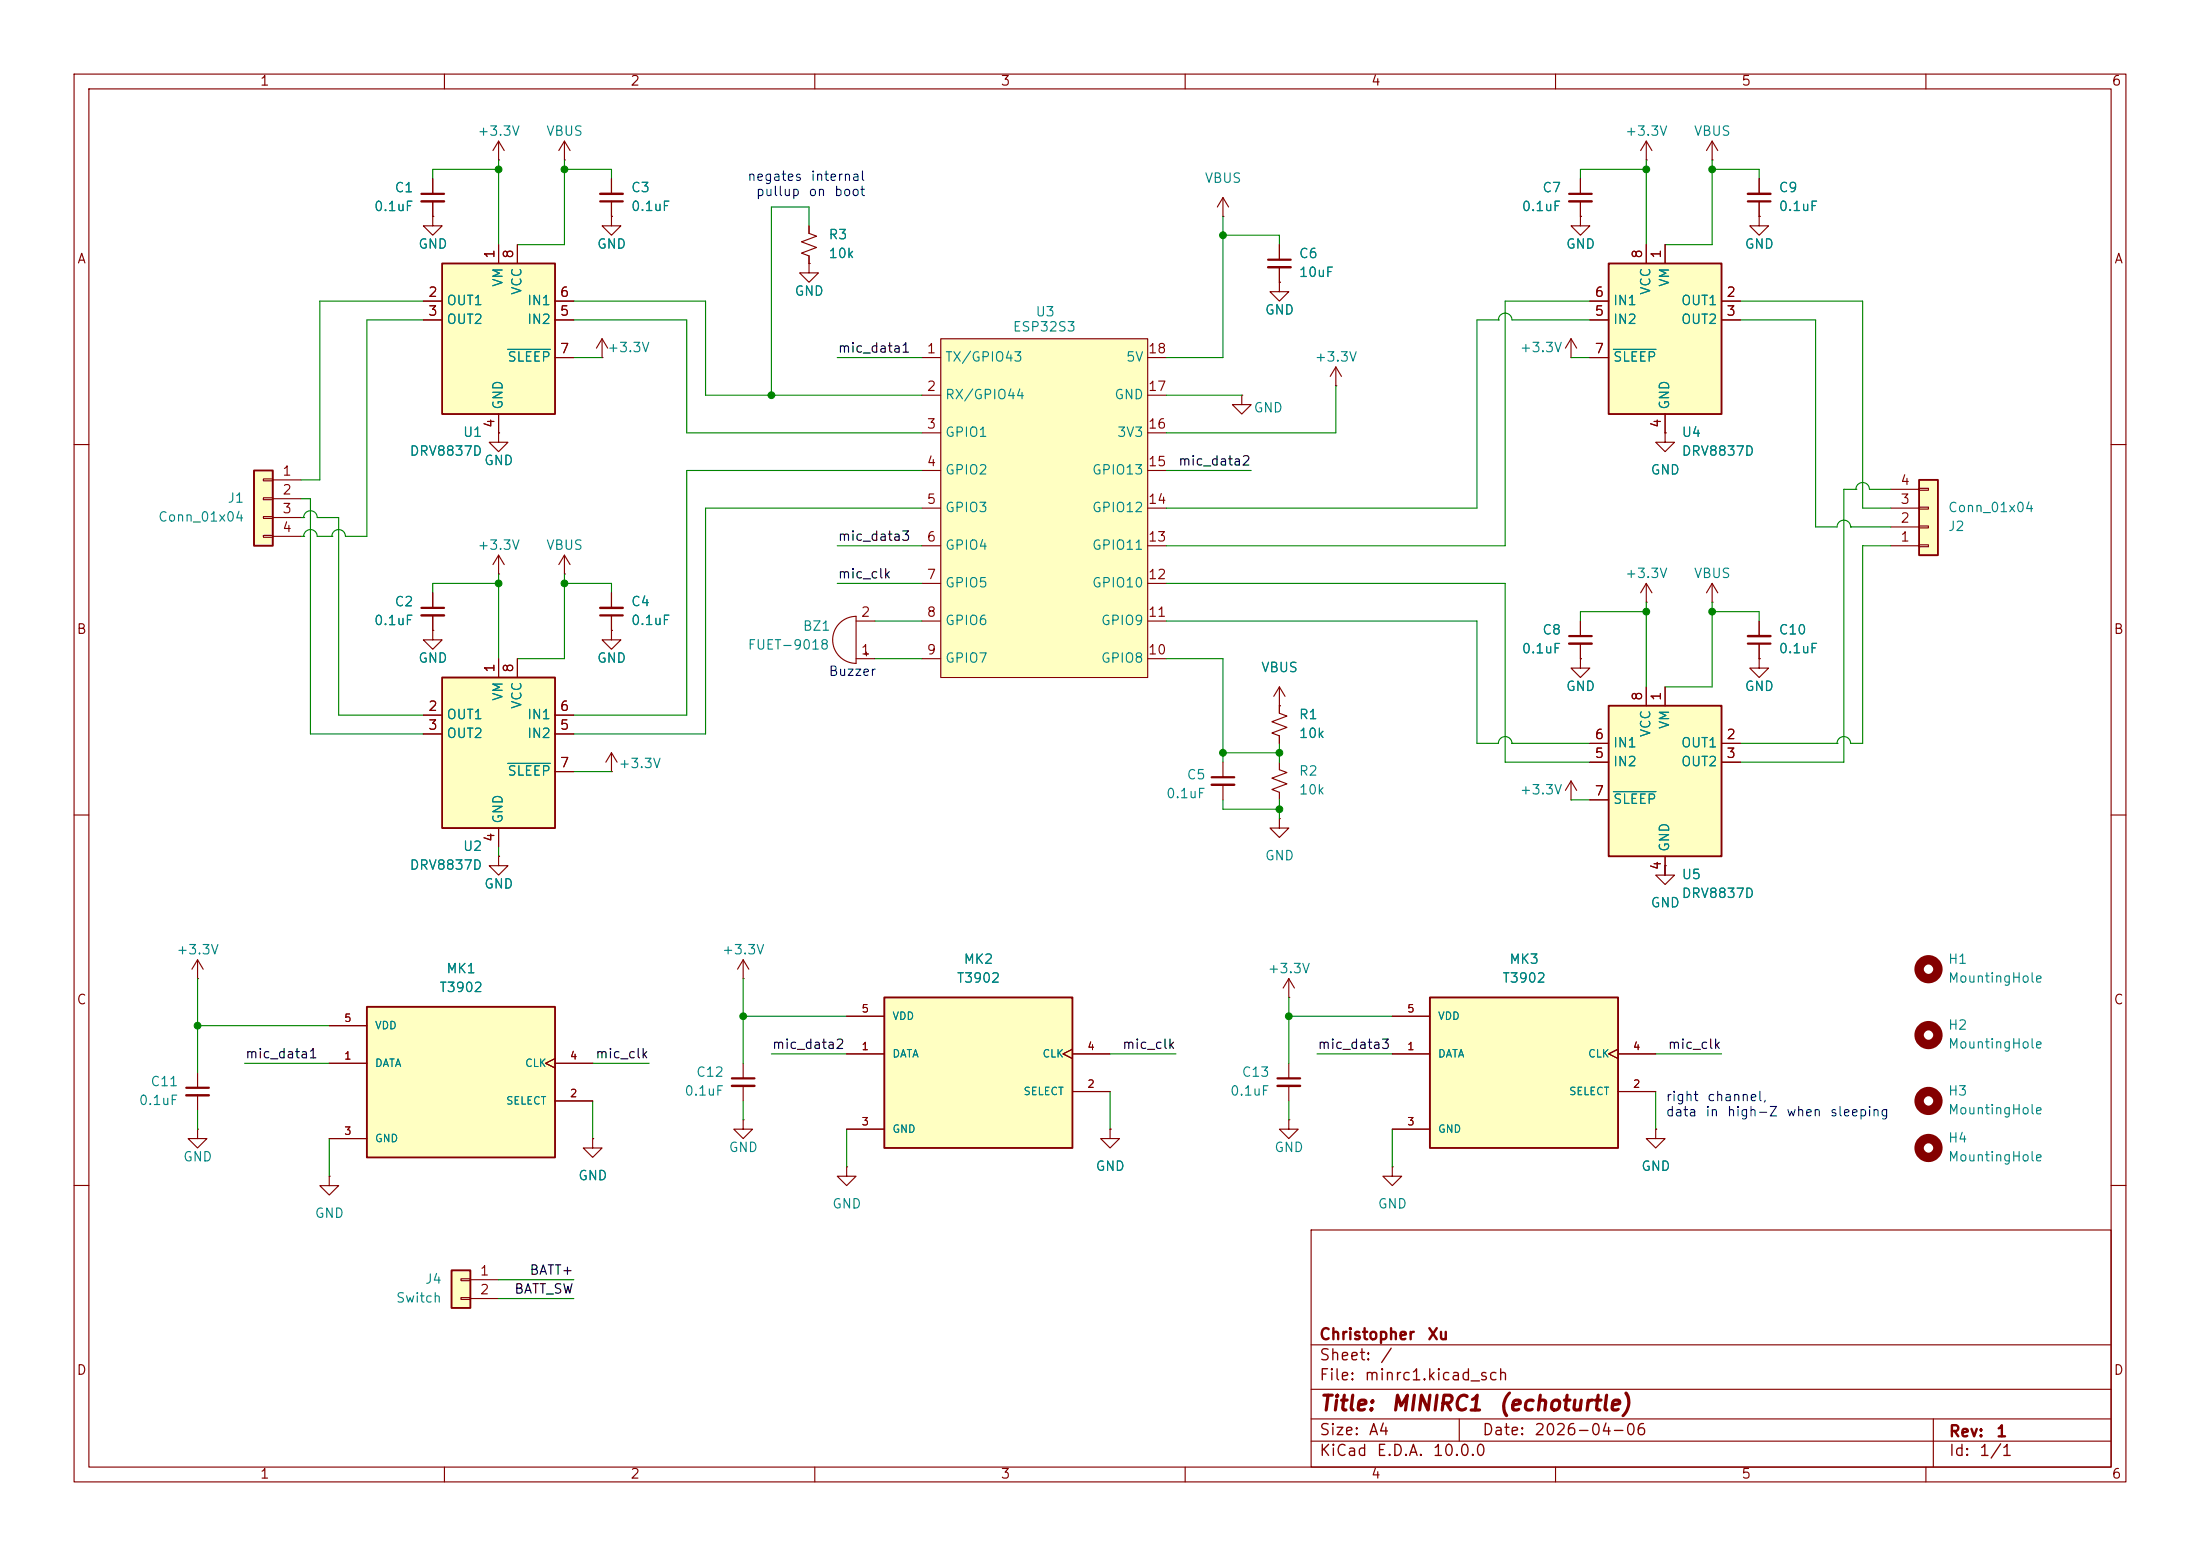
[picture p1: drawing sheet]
<svg xmlns="http://www.w3.org/2000/svg" width="297mm" height="210mm" viewBox="0 0 297 210" stroke-linecap="round" stroke-linejoin="round" font-family="sans-serif">
<g fill="none" stroke="#840000" stroke-width=".15">
<path d="M10 10h277v190h-277zM12 12h273v186h-273zM60 10v2M110 10v2M160 10v2M210 10v2M260 10v2M109.2 30.5v1l1 .4-2 .7 2 .8-2 .8 1 .3v1.1M213.4 29.2v1.3h1.2l-1.2 1.3-1.3-1.3h1.3M213.4 29.2h.1M213.4 24.1v2.1M213.4 27.2v2"/>
<path d="M10 60h2M67.3 77.5h.1M67.3 74.9l-.8 1.3M67.3 74.9l.8 1.3M67.3 74.9v2.6M76.2 77.5h.1M76.2 74.9l.8 1.3M76.2 74.9l-.8 1.3M76.2 74.9v2.6M285 60h2M82.5 85.1v1.3h1.3l-1.3 1.2-1.2-1.2h1.2M82.5 85.1h.1"/>
<path d="M82.5 80v2M82.5 83.1v2M113.3 84.1a3.2 3.2 0 0 1 2.3-.9v6.3a3.2 3.2 0 0 1-2.9-1.9 3.2 3.2 0 0 1 .6-3.5zM115.6 88.9h2.5M115.6 83.8h2.5M116.7 88.3h.5M117 88v.5M10 110h2M285 110h2M10 160h2M177 166h108v32h-108zM285 160h2"/>
<path d="M60 198v2M110 198v2M160 198v2M177 194.5h108M177 191.5h108M177 187.5h108M177 181.5h108M197 191.5v3M210 198v2M260 198v2M261 191.5v6.5"/>
</g>
<path d="M211.8 26.2h3.1M81 83.1h3.1" fill="none" stroke="#840000" stroke-width=".3"/>
<path d="M211.8 27.2h3.1M81 82h3.1" fill="none" stroke="#840000" stroke-width=".33"/>
<path d="M59.7 91.4h15.2v20.4h-15.2z" fill="#ffffc2"/>
<path d="M59.7 91.4h15.2v20.4h-15.2z" fill="none" stroke="#840000" stroke-width=".25"/>
<path d="M57.1 96.5h2.6M57.1 99.1h2.6M67.3 88.9v2.5M69.8 88.9v2.5M74.9 96.5h2.6M74.9 99.1h2.6M67.3 111.8v2.5M74.9 104.1h2.6M82.5 104.1h.1M82.5 101.6l-.7 1.3M82.5 101.6l.8 1.3M82.5 101.6v2.5" fill="none" stroke="#840000" stroke-width=".15"/>
<path d="M68.5 103h5.8" fill="none" stroke="#008484" stroke-width=".15"/>
<path d="M217.2 35.6h15.2v20.3h-15.2z" fill="#ffffc2"/>
<path d="M217.2 35.6h15.2v20.3h-15.2z" fill="none" stroke="#840000" stroke-width=".25"/>
<g fill="none" stroke="#840000" stroke-width=".15">
<path d="M82.5 29.2v1.3h1.3l-1.3 1.3-1.2-1.3h1.2M82.5 29.2h.1M82.5 24.1v2.1M82.5 27.2v2M172.7 38.1v1.3h1.3l-1.3 1.2-1.3-1.2h1.3M172.7 38.1h.1M172.7 33v2.1M172.7 36.1v2M222.2 33v2.6M224.8 33v2.6M237.5 29.2v1.3h1.3l-1.3 1.3-1.3-1.3h1.3M237.5 29.2h.1"/>
<path d="M237.5 24.1v2.1M237.5 27.2v2M67.3 58.4v1.3h1.3l-1.3 1.3-1.3-1.3h1.3M67.3 58.4h.1M167.6 53.3v1.3h1.3l-1.3 1.3-1.2-1.3h1.2M167.6 53.3h.1M180.3 52.1h.1M180.3 49.5l-.7 1.3M180.3 49.5l.8 1.3M180.3 49.5v2.6M214.6 40.6h2.6M214.6 43.2h2.6"/>
<path d="M214.6 48.3h2.6M224.8 55.9v2.5M232.4 40.6h2.5M232.4 43.2h2.5M58.4 85.1v1.3h1.3l-1.3 1.2-1.3-1.2h1.3M58.4 85.1h.1M58.4 80v2M58.4 83.1v2M67.3 115.6v1.2h1.3l-1.3 1.3-1.3-1.3h1.3M67.3 115.6h.1"/>
</g>
<path d="M217.8 47.2h5.8" fill="none" stroke="#008484" stroke-width=".15"/>
<path d="M81 27.2h3.1M171.2 35.1h3M236 27.2h3M56.9 82h3" fill="none" stroke="#840000" stroke-width=".3"/>
<path d="M81 26.2h3.1M171.2 36.1h3M236 26.2h3M56.9 83.1h3" fill="none" stroke="#840000" stroke-width=".33"/>
<path d="M59.7 35.6h15.2v20.3h-15.2z" fill="#ffffc2"/>
<path d="M59.7 35.6h15.2v20.3h-15.2z" fill="none" stroke="#840000" stroke-width=".25"/>
<g fill="none" stroke="#840000" stroke-width=".15">
<path d="M67.3 19.1v2.5M67.3 19.1l-.8 1.2M67.3 19.1l.8 1.2M76.2 19.1l.8 1.2M76.2 19.1l-.8 1.2M76.2 19.1v2.5M222.2 19.1l-.7 1.2M222.2 19.1l.8 1.2M222.2 19.1v2.5M231.1 19.1l.8 1.2M231.1 19.1l-.7 1.2M231.1 19.1v2.5"/>
<path d="M58.4 29.2v1.3h1.3l-1.3 1.3-1.3-1.3h1.3M58.4 29.2h.1M58.4 24.1v2.1M58.4 27.2v2M67.3 21.6h.1M67.3 33v2.6M69.8 33v2.6M76.2 21.6h.1M222.2 21.6h.1M231.1 21.6h.1M57.1 40.6h2.6M57.1 43.2h2.6"/>
<path d="M67.3 55.9v2.5M74.9 40.6h2.6M74.9 43.2h2.6M74.9 48.3h2.6M81.3 48.3h.1M81.3 45.7l-.8 1.3M81.3 45.7l.7 1.3M81.3 45.7v2.6M224.8 58.4v1.3h1.3l-1.3 1.3-1.3-1.3h1.3M224.8 58.4h.1M231.1 78.7v2.6M231.1 78.7l.8 1.3"/>
<path d="M231.1 78.7l-.7 1.3M231.1 81.3h.1M165.1 102.9v2M165.1 105.9v2.1M172.7 102.9v1l1 .4-2 .7 2 .8-2 .8 1 .3v1.1M174 143.5v2M174 146.6v2M223.5 152.4v1.3h1.3l-1.3 1.2-1.3-1.2h1.3M223.5 152.4h.1"/>
</g>
<path d="M68.5 47.2h5.8" fill="none" stroke="#008484" stroke-width=".15"/>
<path d="M56.9 26.2h3M163.6 104.9h3M172.5 145.5h3" fill="none" stroke="#840000" stroke-width=".3"/>
<path d="M56.9 27.2h3M163.6 105.9h3M172.5 146.6h3" fill="none" stroke="#840000" stroke-width=".33"/>
<g fill="none" stroke="#840000" stroke-width="1.3">
<circle cx="260.4" cy="130.8" r="1.27"/>
<circle cx="260.4" cy="139.7" r="1.27"/>
<circle cx="260.4" cy="148.6" r="1.27"/>
<circle cx="260.4" cy="154.9" r="1.27"/>
</g>
<path d="M259.1 64.8h2.5v10.1h-2.5z" fill="#ffffc2"/>
<path d="M259.1 64.8h2.5v10.1h-2.5z" fill="none" stroke="#840000" stroke-width=".25"/>
<path d="M255.3 73.7h3.8M255.3 71.1h3.8M255.3 68.6h3.8M255.3 66h3.8M259.1 73.5h1.2v.3h-1.2zM259.1 71h1.2v.2h-1.2zM259.1 68.5h1.2v.2h-1.2zM259.1 65.9h1.2v.3h-1.2zM224.8 116.8v1.3h1.3l-1.3 1.3-1.3-1.3h1.3M224.8 116.8h.1" fill="none" stroke="#840000" stroke-width=".15"/>
<path d="M193 134.6h25.4v20.3h-25.4z" fill="#ffffc2"/>
<path d="M193 134.6h25.4v20.3h-25.4z" fill="none" stroke="#840000" stroke-width=".25"/>
<g fill="none" stroke="#840000" stroke-width=".15">
<path d="M212.1 48.3h.1M212.1 45.7l-.8 1.3M212.1 45.7l.8 1.3M212.1 45.7v2.6M222.2 78.7l-.7 1.3M222.2 78.7l.8 1.3M222.2 78.7v2.6M222.2 81.3h.1M237.5 88.9v1.3h1.3l-1.3 1.2-1.3-1.2h1.3M237.5 88.9h.1M237.5 83.8v2.1M237.5 86.9v2"/>
<path d="M172.7 110.5v1.3h1.3l-1.3 1.2-1.3-1.2h1.3M172.7 110.5h.1M174 134.6h.1M174 132.1l-.8 1.3M174 132.1l.8 1.3M174 132.1v2.5M188 137.2h5M174 151.1v1.3h-1.3l1.3 1.3 1.3-1.3h-1.3M174 151.1h.1M188 157.5v1.3h1.2l-1.2 1.2-1.3-1.2h1.3M188 157.5h.1M188 142.2h5"/>
<path d="M188 152.4h5M218.4 141.6l-1.2 .6 1.2 .7M218.4 142.2h5.1M218.4 147.3h5.1"/>
</g>
<path d="M236 86.9h3" fill="none" stroke="#840000" stroke-width=".3"/>
<path d="M236 85.9h3" fill="none" stroke="#840000" stroke-width=".33"/>
<path d="M217.2 95.3h15.2v20.3h-15.2z" fill="#ffffc2"/>
<path d="M217.2 95.3h15.2v20.3h-15.2z" fill="none" stroke="#840000" stroke-width=".25"/>
<g fill="none" stroke="#840000" stroke-width=".15">
<path d="M213.4 88.9v1.3h1.2l-1.2 1.2-1.3-1.2h1.3M213.4 88.9h.1M213.4 83.8v2.1M213.4 86.9v2M222.2 92.7v2.6M224.8 92.7v2.6M212.1 108h.1M212.1 105.4l-.8 1.3M212.1 105.4l.8 1.3M212.1 105.4v2.6M214.6 100.3h2.6M214.6 102.9h2.6"/>
<path d="M214.6 108h2.6M224.8 115.6v2.5M232.4 100.3h2.5M232.4 102.9h2.5"/>
</g>
<path d="M217.8 106.8h5.8" fill="none" stroke="#008484" stroke-width=".15"/>
<path d="M211.8 85.9h3.1" fill="none" stroke="#840000" stroke-width=".3"/>
<path d="M211.8 86.9h3.1" fill="none" stroke="#840000" stroke-width=".33"/>
<path d="M127 45.7h27.9v45.7h-27.9z" fill="#ffffc2"/>
<g fill="none" stroke="#840000" stroke-width=".15">
<path d="M124.5 48.3h2.5M124.5 53.3h2.5M124.5 58.4h2.5M127 45.7h27.9v45.7h-27.9zM154.9 48.3h2.6M154.9 53.3h2.6M154.9 58.4h2.6M124.5 63.5h2.5M124.5 68.6h2.5M124.5 73.7h2.5M124.5 78.7h2.5M154.9 63.5h2.6"/>
<path d="M154.9 68.6h2.6M154.9 73.7h2.6M154.9 78.7h2.6M124.5 83.8h2.5M124.5 88.9h2.5M154.9 83.8h2.6M154.9 88.9h2.6M26.7 132.1h.1M26.7 129.5l-.8 1.3M26.7 129.5l.7 1.3M26.7 129.5v2.6M26.7 152.4v1.3h-1.3l1.3 1.2 1.2-1.2h-1.2"/>
<path d="M26.7 152.4h.1M26.7 144.8v2M26.7 147.8v2.1"/>
</g>
<path d="M25.1 146.8h3.1" fill="none" stroke="#840000" stroke-width=".3"/>
<path d="M25.1 147.8h3.1" fill="none" stroke="#840000" stroke-width=".33"/>
<path d="M119.4 134.6h25.4v20.3h-25.4z" fill="#ffffc2"/>
<path d="M119.4 134.6h25.4v20.3h-25.4z" fill="none" stroke="#840000" stroke-width=".25"/>
<g fill="none" stroke="#840000" stroke-width=".15">
<path d="M165.1 29.2h.1M165.1 26.7l.8 1.2M165.1 26.7l-.8 1.2M165.1 26.7v2.5M100.3 132.1h.1M100.3 129.5l-.7 1.3M100.3 129.5l.8 1.3M100.3 129.5v2.6M114.3 137.2h5.1M114.3 157.5v1.3h1.3l-1.3 1.2-1.3-1.2h1.3M114.3 157.5h.1M114.3 142.2h5.1"/>
<path d="M114.3 152.4h5.1M144.8 141.6l-1.3 .6 1.3 .7M144.8 142.2h5.1M144.8 147.3h5.1M149.9 152.4v1.3h1.2l-1.2 1.2-1.3-1.2h1.3M149.9 152.4h.1"/>
</g>
<path d="M34.3 63.5h2.5v10.2h-2.5z" fill="#ffffc2"/>
<path d="M34.3 63.5h2.5v10.2h-2.5z" fill="none" stroke="#840000" stroke-width=".25"/>
<g fill="none" stroke="#840000" stroke-width=".15">
<path d="M35.6 64.6h1.2v.3h-1.2zM35.6 67.2h1.2v.2h-1.2zM35.6 69.7h1.2v.3h-1.2zM35.6 72.3h1.2v.2h-1.2zM36.8 64.8h3.8M36.8 67.3h3.8M36.8 69.9h3.8M36.8 72.4h3.8M80 153.7v1.2h1.3l-1.3 1.3-1.3-1.3h1.3M80 153.7h.1M100.3 151.1v1.3h-1.2l1.2 1.3 1.3-1.3h-1.3M100.3 151.1h.1"/>
<path d="M100.3 143.5v2M100.3 146.6v2"/>
</g>
<path d="M98.8 145.5h3.1" fill="none" stroke="#840000" stroke-width=".3"/>
<path d="M98.8 146.6h3.1" fill="none" stroke="#840000" stroke-width=".33"/>
<path d="M61 171.5h2.5v5h-2.5z" fill="#ffffc2"/>
<path d="M61 171.5h2.5v5h-2.5z" fill="none" stroke="#840000" stroke-width=".25"/>
<path d="M62.2 172.6h1.3v.2h-1.3zM62.2 175.1h1.3v.3h-1.3zM63.5 172.7h3.8M63.5 175.3h3.8" fill="none" stroke="#840000" stroke-width=".15"/>
<path d="M49.5 135.9h25.4v20.3h-25.4z" fill="#ffffc2"/>
<path d="M49.5 135.9h25.4v20.3h-25.4z" fill="none" stroke="#840000" stroke-width=".25"/>
<g fill="none" stroke="#840000" stroke-width=".15">
<path d="M58.4 29.2h.1M58.4 24.1v2.1M58.4 27.2v2M67.3 33v2.6M69.8 33v2.6M82.5 29.2h.1M82.5 24.1v2.1M82.5 27.2v2M109.2 35.6v1.2h1.3l-1.3 1.3-1.3-1.3h1.3M109.2 35.6h.1M109.2 30.5v1M109.2 34.5v1.1"/>
<path d="M172.7 38.1h.1M172.7 33v2.1M172.7 36.1v2M213.4 29.2h.1M213.4 24.1v2.1M213.4 27.2v2M222.2 33v2.6M224.8 33v2.6M237.5 29.2h.1M237.5 24.1v2.1M237.5 27.2v2M57.1 40.6h2.6"/>
<path d="M57.1 43.2h2.6M67.3 58.4h.1M67.3 55.9v2.5M74.9 40.6h2.6M74.9 43.2h2.6M74.9 48.3h2.6M214.6 40.6h2.6M214.6 43.2h2.6M214.6 48.3h2.6M224.8 58.4h.1M224.8 55.9v2.5M232.4 40.6h2.5"/>
<path d="M232.4 43.2h2.5M57.1 96.5h2.6M57.1 99.1h2.6M58.4 85.1h.1M58.4 80v2M58.4 83.1v2M67.3 88.9v2.5M69.8 88.9v2.5M74.9 96.5h2.6M74.9 99.1h2.6M82.5 85.1h.1M82.5 80v2"/>
<path d="M82.5 83.1v2M172.7 92.7v3.6l1 .3-2 .8 2 .8-2 .7 1 .4v1M172.7 95.3h.1M172.7 92.7l.8 1.3M172.7 92.7l-.7 1.3M213.4 88.9h.1M213.4 83.8v2.1M213.4 86.9v2M222.2 92.7v2.6M224.8 92.7v2.6M237.5 88.9h.1M237.5 83.8v2.1"/>
<path d="M237.5 86.9v2M67.3 115.6h.1M67.3 111.8v2.5M74.9 104.1h2.6M214.6 100.3h2.6M214.6 102.9h2.6M214.6 108h2.6M224.8 116.8h.1M224.8 115.6v2.5M232.4 100.3h2.5M232.4 102.9h2.5M44.4 138.4h5.1"/>
<path d="M114.3 137.2h5.1M188 137.2h5M44.4 158.8v1.2h1.3l-1.3 1.3-1.2-1.3h1.2M44.4 158.8h.1M44.4 143.5h5.1M44.4 153.7h5.1M74.9 142.9l-1.2 .6 1.2 .6M74.9 143.5h5.1M74.9 148.6h5.1M80 153.7h.1M114.3 142.2h5.1M114.3 152.4h5.1"/>
<path d="M144.8 141.6l-1.3 .6 1.3 .7M144.8 142.2h5.1M144.8 147.3h5.1M149.9 152.4h.1M188 142.2h5M188 152.4h5M218.4 141.6l-1.2 .6 1.2 .7M218.4 142.2h5.1M218.4 147.3h5.1M223.5 152.4h.1"/>
</g>
<g fill="none" stroke="#008400" stroke-width=".15">
<path d="M67.3 22.9h-8.9v1.2M67.3 21.6v11.4M76.2 21.6v11.4h-6.4M76.2 22.9h6.3v1.2M109.2 30.5v-2.6h-5.1v25.4M165.1 29.2v19.1h-7.6M165.1 31.8h7.6v1.2M222.2 21.6v11.4M222.2 22.9h-8.8v1.2M231.1 22.9h6.4v1.2M231.1 21.6v11.4h-6.3M57.1 43.2h-7.6v29.2h-2.9a.91 .91 0 0 0-.9-.9 .91 .91 0 0 0-.9 .9"/>
<path d="M57.1 40.6h-13.9v24.2h-2.6M77.5 40.6h17.7v12.7h29.3M77.5 48.3h3.8M77.5 43.2h15.2v15.2h31.8M113 48.3h11.5M157.5 53.3h10.1M180.3 52.1v6.3h-22.8M202.3 43.2h.1M202.3 43.2a.91 .91 0 0 1 .9-.9 .91 .91 0 0 1 .9 .9h10.5M202.3 43.2h-2.9v25.4h-41.9M212.1 48.3h2.5M214.6 40.6h-11.4v33.1h-45.7"/>
<path d="M234.9 43.2h10.2v27.9h2.9a.91 .91 0 0 1 .9-.9 .91 .91 0 0 1 .9 .9M234.9 40.6h16.6v28h3.8M40.6 69.9h.4M40.6 67.3h1.3v31.8h15.2M40.6 72.4h.4M41 69.9h.1M41 69.9a.91 .91 0 0 1 .9-1 .91 .91 0 0 1 .9 1h2.9v26.6h11.4M41 72.4h.1M41 72.4a.91 .91 0 0 1 .9-.9 .91 .91 0 0 1 .9 .9h2M44.8 72.4h.1M67.3 78.7h-8.9v1.3M67.3 77.5v11.4"/>
<path d="M76.2 78.7h6.3v1.3M76.2 77.5v11.4h-6.4M113 78.7h11.5M113 73.7h11.5M124.5 68.6h-29.3v30.5h-17.7M124.5 63.5h-31.8v33h-15.2M157.5 63.5h11.4M157.5 78.7h45.7v24.2h11.4M249.8 71.1h.1M249.8 71.1h5.5M250.5 66h.1M250.5 66a.91 .91 0 0 1 1-.9 .91 .91 0 0 1 .9 .9h2.9"/>
<path d="M250.5 66h-1.6v36.9h-14M255.3 73.7h-3.8v26.6h-1.7a.91 .91 0 0 0-.9-.9 .91 .91 0 0 0-.9 .9M118.1 83.8h6.4M118.1 88.9h6.4M157.5 83.8h41.9v16.5h2.9a.91 .91 0 0 1 .9-.9 .91 .91 0 0 1 .9 .9M157.5 88.9h7.6v14M222.2 81.3v11.4M222.2 82.6h-8.8v1.2M231.1 82.6h6.4v1.2M231.1 81.3v11.4h-6.3M67.3 114.3v1.3M77.5 104.1h5"/>
<path d="M165.1 101.6h7.6M165.1 108v1.2h7.6M172.7 100.3v2.6M172.7 108v2.5M204.1 100.3h.1M204.1 100.3h10.5M212.1 108h2.5M224.8 116.8v1.3M234.9 100.3h13.1M248 100.3h.1M26.7 138.4h17.7M26.7 132.1v12.7"/>
<path d="M100.3 132.1v11.4M100.3 137.2h14M174 137.2h14M174 134.6v8.9M26.7 149.9v2.5M33 143.5h11.4M44.4 153.7v5.1M80 148.6v5.1M80 143.5h7.6M100.3 148.6v2.5M104.1 142.2h10.2M114.3 152.4v5.1"/>
<path d="M149.9 142.2h8.8M149.9 147.3v5.1M174 148.6v2.5M177.8 142.2h10.2M188 152.4v5.1M223.5 142.2h8.9M223.5 147.3v5.1M67.3 172.7h10.2M67.3 175.3h10.2"/>
</g>
<path d="M68.5 47.2h5.8M217.8 47.2h5.8M68.5 103h5.8M217.8 106.8h5.8" fill="none" stroke="#008484" stroke-width=".15"/>
<g fill="#008400" stroke="#008400" stroke-width=".14">
<circle cx="222.2" cy="22.9" r=".46"/>
<circle cx="231.1" cy="22.9" r=".46"/>
<circle cx="231.1" cy="82.6" r=".46"/>
<circle cx="222.2" cy="82.6" r=".46"/>
<circle cx="165.1" cy="101.6" r=".46"/>
<circle cx="165.1" cy="31.8" r=".46"/>
<circle cx="172.7" cy="101.6" r=".46"/>
<circle cx="104.1" cy="53.3" r=".46"/>
<circle cx="100.3" cy="137.2" r=".46"/>
<circle cx="26.7" cy="138.4" r=".46"/>
<circle cx="174" cy="137.2" r=".46"/>
<circle cx="172.7" cy="109.2" r=".46"/>
<circle cx="67.3" cy="22.9" r=".46"/>
<circle cx="76.2" cy="22.9" r=".46"/>
<circle cx="76.2" cy="78.7" r=".46"/>
<circle cx="67.3" cy="78.7" r=".46"/>
</g>
<g font-size="2" fill="#840000">
<text x="178" y="190.9">Title:</text>
<text x="187.7" y="190.9">MINIRC1</text>
<text x="202.2" y="190.9">(echoturtle)</text>
</g>
<g font-size="1.5" fill="#840000">
<text x="178" y="184">Sheet:</text>
<text x="178" y="181.2">Christopher</text>
<text x="186.2" y="184">/</text>
<text x="192.6" y="181.2">Xu</text>
<text x="178" y="186.7">File:</text>
<text x="184.1" y="186.7">minrc1.kicad_sch</text>
<text x="178" y="196.9">KiCad</text>
<text x="178" y="194.1">Size:</text>
<text x="184.7" y="194.1">A4</text>
<text x="185.7" y="196.9">E.D.A.</text>
<text x="193.3" y="196.9">10.0.0</text>
<text x="200" y="194.1">Date:</text>
<text x="207" y="194.1">2026-04-06</text>
<text x="263" y="194.3">Rev:</text>
<text x="263" y="196.9">Id:</text>
<text x="267.1" y="196.9">1/1</text>
<text x="269.4" y="194.3">1</text>
</g>
<g font-size="1.3" fill="#840000">
<text x="35" y="11.9">1</text>
<text x="85" y="11.9">2</text>
<text x="135" y="11.9">3</text>
<text x="185" y="11.9">4</text>
<text x="235" y="11.9">5</text>
<text x="285" y="11.9">6</text>
<text x="10.3" y="35.9">A</text>
<text x="67.1" y="35" transform="rotate(-90 67.1 35)">1</text>
<text x="69.6" y="35" transform="rotate(-90 69.6 35)">8</text>
<text x="222" y="35" transform="rotate(-90 222 35)">8</text>
<text x="224.5" y="35" transform="rotate(-90 224.5 35)">1</text>
<text x="285.3" y="35.9">A</text>
<text x="57.7" y="40.4">2</text>
<text x="75.5" y="40.4">6</text>
<text x="215.2" y="40.4">6</text>
<text x="233" y="40.4">2</text>
<text x="57.7" y="42.9">3</text>
<text x="75.5" y="42.9">5</text>
<text x="215.2" y="42.9">5</text>
<text x="233" y="42.9">3</text>
<text x="75.5" y="48">7</text>
<text x="125" y="48">1</text>
<text x="125" y="53.1">2</text>
<text x="154.9" y="53.1">17</text>
<text x="154.9" y="48">18</text>
<text x="215.2" y="48">7</text>
<text x="67.1" y="57.9" transform="rotate(-90 67.1 57.9)">4</text>
<text x="125" y="58.2">3</text>
<text x="154.9" y="58.2">16</text>
<text x="224.5" y="57.9" transform="rotate(-90 224.5 57.9)">4</text>
<text x="38" y="64.5">1</text>
<text x="125" y="63.2">4</text>
<text x="154.9" y="63.2">15</text>
<text x="256.5" y="65.8">4</text>
<text x="38" y="67.1">2</text>
<text x="38" y="69.6">3</text>
<text x="125" y="68.3">5</text>
<text x="154.9" y="68.3">14</text>
<text x="256.5" y="70.9">2</text>
<text x="256.5" y="68.3">3</text>
<text x="38" y="72.1">4</text>
<text x="125" y="73.4">6</text>
<text x="154.9" y="73.4">13</text>
<text x="256.5" y="73.4">1</text>
<text x="116.1" y="83.6">2</text>
<text x="125" y="78.5">7</text>
<text x="125" y="83.6">8</text>
<text x="154.9" y="83.6">11</text>
<text x="154.9" y="78.5">12</text>
<text x="10.3" y="85.9">B</text>
<text x="116.1" y="88.6">1</text>
<text x="125" y="88.6">9</text>
<text x="154.9" y="88.6">10</text>
<text x="285.3" y="85.9">B</text>
<text x="67.1" y="90.9" transform="rotate(-90 67.1 90.9)">1</text>
<text x="69.6" y="90.9" transform="rotate(-90 69.6 90.9)">8</text>
<text x="222" y="94.7" transform="rotate(-90 222 94.7)">8</text>
<text x="224.5" y="94.7" transform="rotate(-90 224.5 94.7)">1</text>
<text x="57.7" y="96.3">2</text>
<text x="57.7" y="98.8">3</text>
<text x="75.5" y="98.8">5</text>
<text x="75.5" y="96.3">6</text>
<text x="215.2" y="100.1">6</text>
<text x="233" y="100.1">2</text>
<text x="75.5" y="103.9">7</text>
<text x="215.2" y="102.6">5</text>
<text x="215.2" y="107.7">7</text>
<text x="233" y="102.6">3</text>
<text x="67.1" y="113.7" transform="rotate(-90 67.1 113.7)">4</text>
<text x="224.5" y="117.5" transform="rotate(-90 224.5 117.5)">4</text>
<text x="10.3" y="135.9">C</text>
<text x="285.3" y="135.9">C</text>
<text x="64.7" y="172.5">1</text>
<text x="64.7" y="175">2</text>
<text x="10.3" y="185.9">D</text>
<text x="285.3" y="185.9">D</text>
<text x="35" y="199.9">1</text>
<text x="85" y="199.9">2</text>
<text x="135" y="199.9">3</text>
<text x="185" y="199.9">4</text>
<text x="235" y="199.9">5</text>
<text x="285" y="199.9">6</text>
</g>
<g font-size="1.3" fill="#008484">
<text x="64.4" y="18.6">+3.3V</text>
<text x="73.6" y="18.6">VBUS</text>
<text x="219.3" y="18.6">+3.3V</text>
<text x="228.6" y="18.6">VBUS</text>
<text x="50.4" y="28.8">0.1uF</text>
<text x="53.2" y="26.3">C1</text>
<text x="85.1" y="26.3">C3</text>
<text x="85.1" y="28.8">0.1uF</text>
<text x="162.5" y="25">VBUS</text>
<text x="205.3" y="28.8">0.1uF</text>
<text x="208.1" y="26.3">C7</text>
<text x="240" y="26.3">C9</text>
<text x="240" y="28.8">0.1uF</text>
<text x="56.4" y="33.9">GND</text>
<text x="80.5" y="33.9">GND</text>
<text x="111.8" y="32.6">R3</text>
<text x="111.8" y="35.2">10k</text>
<text x="175.3" y="35.2">C6</text>
<text x="211.3" y="33.9">GND</text>
<text x="235.5" y="33.9">GND</text>
<text x="60.2" y="41.5">OUT1</text>
<text x="68.2" y="38.8" transform="rotate(-90 68.2 38.8)">VM</text>
<text x="70.7" y="39.9" transform="rotate(-90 70.7 39.9)">VCC</text>
<text x="71.1" y="41.5">IN1</text>
<text x="107.2" y="40.2">GND</text>
<text x="175.3" y="37.7">10uF</text>
<text x="217.7" y="41.5">IN1</text>
<text x="223.1" y="39.9" transform="rotate(-90 223.1 39.9)">VCC</text>
<text x="225.7" y="38.8" transform="rotate(-90 225.7 38.8)">VM</text>
<text x="226.9" y="41.5">OUT1</text>
<text x="60.2" y="44">OUT2</text>
<text x="71.1" y="44">IN2</text>
<text x="81.9" y="47.9">+3.3V</text>
<text x="136.6" y="45.1">ESP32S3</text>
<text x="139.7" y="43">U3</text>
<text x="170.7" y="42.8">GND</text>
<text x="205.1" y="47.9">+3.3V</text>
<text x="217.7" y="44">IN2</text>
<text x="226.9" y="44">OUT2</text>
<text x="68.4" y="49.1">SLEEP</text>
<text x="127.5" y="49.1">TX/GPIO43</text>
<text x="151.9" y="49.1">5V</text>
<text x="177.4" y="49.1">+3.3V</text>
<text x="217.7" y="49.1">SLEEP</text>
<text x="62.4" y="59.3">U1</text>
<text x="68.2" y="55.4" transform="rotate(-90 68.2 55.4)">GND</text>
<text x="127.5" y="54.2">RX/GPIO44</text>
<text x="127.5" y="59.3">GPIO1</text>
<text x="150.4" y="54.2">GND</text>
<text x="150.7" y="59.3">3V3</text>
<text x="169.2" y="56">GND</text>
<text x="225.7" y="55.4" transform="rotate(-90 225.7 55.4)">GND</text>
<text x="226.9" y="59.3">U4</text>
<text x="55.2" y="61.8">DRV8837D</text>
<text x="65.3" y="63.1">GND</text>
<text x="127.5" y="64.4">GPIO2</text>
<text x="147.3" y="64.4">GPIO13</text>
<text x="222.8" y="64.4">GND</text>
<text x="226.9" y="61.8">DRV8837D</text>
<text x="21.3" y="70.7">Conn_01x04</text>
<text x="30.6" y="68.2">J1</text>
<text x="127.5" y="69.4">GPIO3</text>
<text x="147.3" y="69.4">GPIO12</text>
<text x="262.9" y="72">J2</text>
<text x="262.9" y="69.4">Conn_01x04</text>
<text x="64.4" y="74.5">+3.3V</text>
<text x="73.6" y="74.5">VBUS</text>
<text x="127.5" y="74.5">GPIO4</text>
<text x="147.3" y="74.5">GPIO11</text>
<text x="53.2" y="82.1">C2</text>
<text x="85.1" y="82.1">C4</text>
<text x="127.5" y="79.6">GPIO5</text>
<text x="147.3" y="79.6">GPIO10</text>
<text x="219.3" y="78.3">+3.3V</text>
<text x="228.6" y="78.3">VBUS</text>
<text x="50.4" y="84.7">0.1uF</text>
<text x="56.4" y="89.8">GND</text>
<text x="80.5" y="89.8">GND</text>
<text x="85.1" y="84.7">0.1uF</text>
<text x="100.9" y="88">FUET-9018</text>
<text x="108.3" y="85.4">BZ1</text>
<text x="127.5" y="84.7">GPIO6</text>
<text x="127.5" y="89.8">GPIO7</text>
<text x="148.5" y="89.8">GPIO8</text>
<text x="148.5" y="84.7">GPIO9</text>
<text x="205.3" y="88.5">0.1uF</text>
<text x="208.1" y="86">C8</text>
<text x="240" y="85.9">C10</text>
<text x="240" y="88.5">0.1uF</text>
<text x="68.2" y="94.7" transform="rotate(-90 68.2 94.7)">VM</text>
<text x="70.7" y="95.8" transform="rotate(-90 70.7 95.8)">VCC</text>
<text x="170.2" y="91">VBUS</text>
<text x="211.3" y="93.6">GND</text>
<text x="235.5" y="93.6">GND</text>
<text x="60.2" y="97.4">OUT1</text>
<text x="60.2" y="99.9">OUT2</text>
<text x="71.1" y="99.9">IN2</text>
<text x="71.1" y="97.4">IN1</text>
<text x="175.3" y="97.4">R1</text>
<text x="175.3" y="99.9">10k</text>
<text x="217.7" y="101.2">IN1</text>
<text x="223.1" y="99.6" transform="rotate(-90 223.1 99.6)">VCC</text>
<text x="225.7" y="98.5" transform="rotate(-90 225.7 98.5)">VM</text>
<text x="226.9" y="101.2">OUT1</text>
<text x="68.4" y="105">SLEEP</text>
<text x="83.4" y="104">+3.3V</text>
<text x="160.1" y="105.5">C5</text>
<text x="175.3" y="105">R2</text>
<text x="175.3" y="107.5">10k</text>
<text x="205.1" y="107.5">+3.3V</text>
<text x="217.7" y="103.7">IN2</text>
<text x="226.9" y="103.7">OUT2</text>
<text x="68.2" y="111.3" transform="rotate(-90 68.2 111.3)">GND</text>
<text x="157.3" y="108.1">0.1uF</text>
<text x="217.7" y="108.8">SLEEP</text>
<text x="55.2" y="117.7">DRV8837D</text>
<text x="62.4" y="115.2">U2</text>
<text x="170.7" y="116.4">GND</text>
<text x="225.7" y="115.1" transform="rotate(-90 225.7 115.1)">GND</text>
<text x="226.9" y="119">U5</text>
<text x="65.3" y="120.2">GND</text>
<text x="222.8" y="122.8">GND</text>
<text x="226.9" y="121.5">DRV8837D</text>
<text x="23.7" y="129.1">+3.3V</text>
<text x="60.2" y="131.7">MK1</text>
<text x="97.4" y="129.1">+3.3V</text>
<text x="130" y="130.4">MK2</text>
<text x="171" y="131.7">+3.3V</text>
<text x="203.7" y="130.4">MK3</text>
<text x="262.9" y="130.4">H1</text>
<text x="59.2" y="134.2">T3902</text>
<text x="129.1" y="132.9">T3902</text>
<text x="202.7" y="132.9">T3902</text>
<text x="262.9" y="132.9">MountingHole</text>
<text x="262.9" y="139.3">H2</text>
<text x="262.9" y="141.8">MountingHole</text>
<text x="18.7" y="149.5">0.1uF</text>
<text x="20.2" y="146.9">C11</text>
<text x="92.3" y="148.2">0.1uF</text>
<text x="93.9" y="145.6">C12</text>
<text x="166" y="148.2">0.1uF</text>
<text x="167.5" y="145.6">C13</text>
<text x="262.9" y="148.2">H3</text>
<text x="98.3" y="155.8">GND</text>
<text x="172" y="155.8">GND</text>
<text x="262.9" y="150.7">MountingHole</text>
<text x="262.9" y="154.5">H4</text>
<text x="24.6" y="157.1">GND</text>
<text x="78" y="159.6">GND</text>
<text x="147.8" y="158.3">GND</text>
<text x="221.5" y="158.3">GND</text>
<text x="262.9" y="157.1">MountingHole</text>
<text x="42.4" y="164.7">GND</text>
<text x="112.3" y="163.4">GND</text>
<text x="185.9" y="163.4">GND</text>
<text x="57.3" y="173.6">J4</text>
<text x="53.4" y="176.1">Switch</text>
</g>
<g font-size="1.3" fill="#0000c2">
<text x="100.8" y="24.7">negates</text>
<text x="102" y="26.8">pullup</text>
<text x="109" y="26.8">on</text>
<text x="109.4" y="24.7">internal</text>
<text x="112.5" y="26.8">boot</text>
<text x="111.8" y="91.5">Buzzer</text>
<text x="224.8" y="148.9">right</text>
<text x="230.4" y="148.9">channel,</text>
<text x="224.8" y="151">data</text>
<text x="230.1" y="151">in</text>
<text x="233.1" y="151">high-Z</text>
<text x="241.1" y="151">when</text>
<text x="247" y="151">sleeping</text>
</g>
<g font-size="1.3">
<text x="113" y="47.9">mic_data1</text>
<text x="159" y="63.2">mic_data2</text>
<text x="113" y="73.3">mic_data3</text>
<text x="113" y="78.4">mic_clk</text>
<text x="33" y="143.2">mic_data1</text>
<text x="80.3" y="143.2">mic_clk</text>
<text x="104.1" y="141.9">mic_data2</text>
<text x="151.4" y="141.9">mic_clk</text>
<text x="177.8" y="141.9">mic_data3</text>
<text x="225.1" y="141.9">mic_clk</text>
<text x="71.4" y="172.4">BATT+</text>
<text x="69.3" y="174.9">BATT_SW</text>
</g>
<g font-size="1" fill="#840000">
<text x="116.2" y="136.9">5</text>
<text x="189.9" y="136.9">5</text>
<text x="46.4" y="143.3">1</text>
<text x="46.4" y="138.2">5</text>
<text x="76.9" y="143.3">4</text>
<text x="116.2" y="142">1</text>
<text x="146.7" y="142">4</text>
<text x="189.9" y="142">1</text>
<text x="220.4" y="142">4</text>
<text x="76.9" y="148.3">2</text>
<text x="146.7" y="147.1">2</text>
<text x="220.4" y="147.1">2</text>
<text x="46.4" y="153.4">3</text>
<text x="116.2" y="152.1">3</text>
<text x="189.9" y="152.1">3</text>
</g>
<g font-size="1" fill="#008484">
<text x="120.4" y="137.9">VDD</text>
<text x="194.1" y="137.9">VDD</text>
<text x="50.5" y="139.2">VDD</text>
<text x="120.4" y="143">DATA</text>
<text x="140.7" y="143">CLK</text>
<text x="194.1" y="143">DATA</text>
<text x="214.3" y="143">CLK</text>
<text x="50.5" y="144.2">DATA</text>
<text x="68.2" y="149.3">SELECT</text>
<text x="70.8" y="144.2">CLK</text>
<text x="138.1" y="148.1">SELECT</text>
<text x="211.8" y="148.1">SELECT</text>
<text x="50.5" y="154.4">GND</text>
<text x="120.4" y="153.1">GND</text>
<text x="194.1" y="153.1">GND</text>
</g>
</svg>
